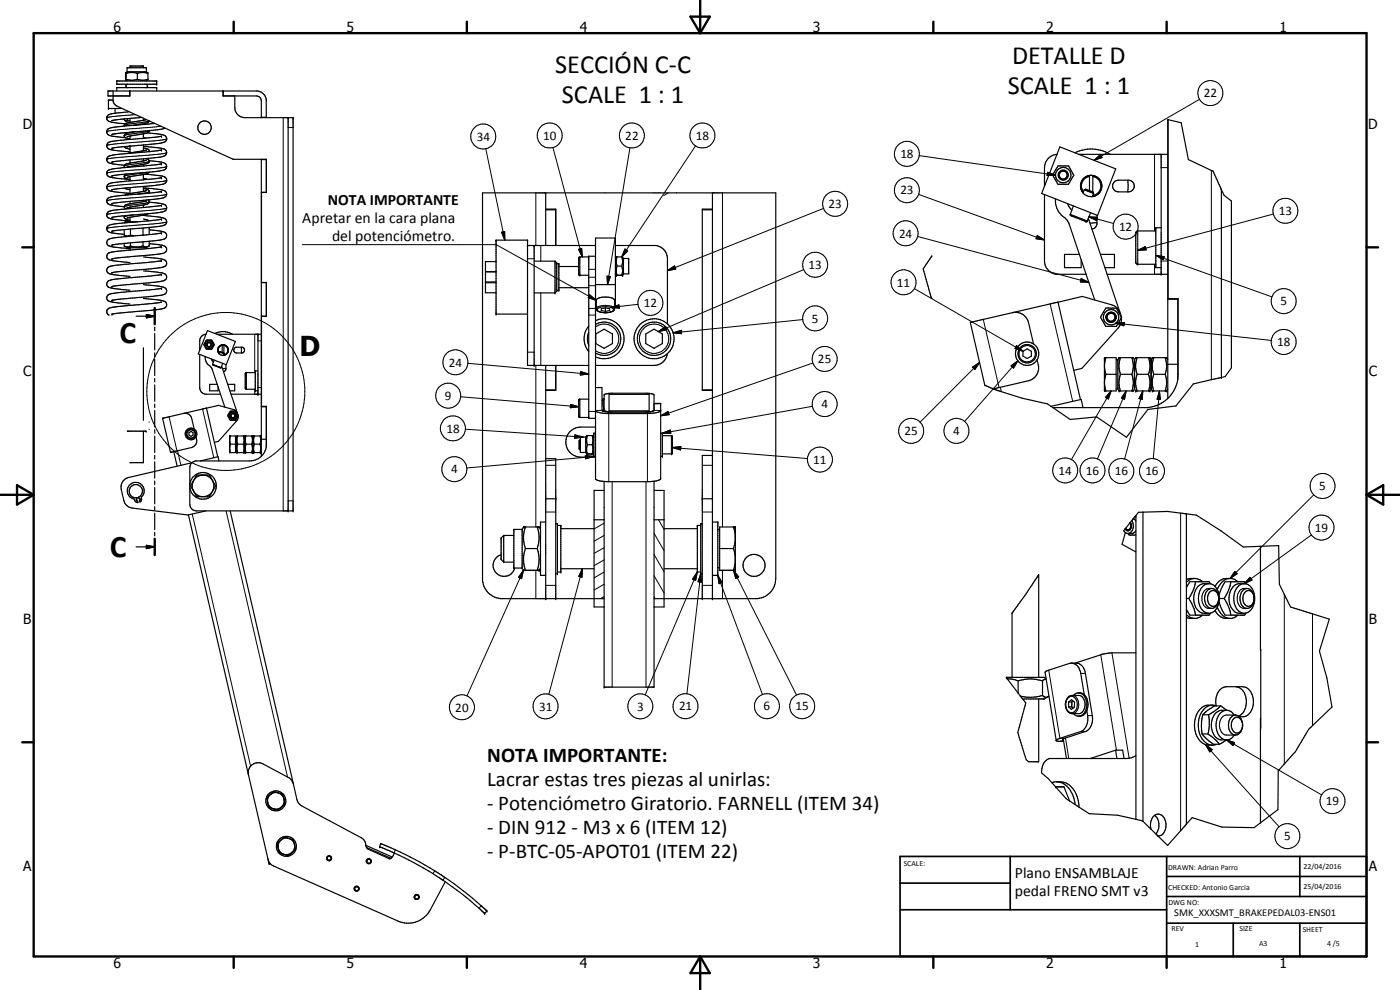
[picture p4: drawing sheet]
<svg xmlns="http://www.w3.org/2000/svg" width="420mm" height="297mm" viewBox="0 0 420 297" stroke-linecap="round" stroke-linejoin="round" font-family="sans-serif">
<g fill="none" stroke="#000" stroke-width=".35">
<path d="M33.9 27.3v3.1l.5 .8 .7 .6 34.8 16h10.1v9.9h-1.5v27.1M33.9 30h-1.4v2.6h4.1M34.5 32.6v1.4M35 27.3v-1h12v1M35 24.3h12v1h-12zM37.6 37.1l-.3 .7M37.7 24h.1M37.7 24l.1 .1M37.8 24v.1M37.8 21.8v2.2M37.8 21.8l-.1 2.2M37.8 24.1l.3 .2"/>
<path d="M37.8 36.3h1.2M37.8 24h.1M37.9 22a5.4 5.4 0 0 1 3.3 0M37.9 23.8a4.9 4.9 0 0 0 3.3 0M38.1 21.5v-1.2h5.8v1.2M38.1 21.5h5.8M38.1 21.5l-.3 .3M38.3 35.6a.5 .5 0 0 1-.5 .7 .5 .5 0 0 1-.5-.6M38.3 25.3a.52 .52 0 0 0-.5 .4 .52 .52 0 0 0 .3 .6M38.9 33.5l-2.4 .3a6.3 6.3 0 0 0-4.3 1.1 1.26 1.26 0 0 0 1.3 1.8l4.1 .4M38.9 27.3v1.5M39 27.3v1.5h-6.6v-1.5h44.9a3.1 3.1 0 0 1 2.6 2.6v5.4"/>
<path d="M39 20.3v-.5h4v.5M39 35.6v1.1M39 39.7v.1M39 39.8h-.2a1.34 1.34 0 0 0-1.5 1.1l.4 .4M39.7 37.6l-.9 .1a19.7 19.7 0 0 0-6.5 1.1 1.22 1.22 0 0 0-.1 1.3 1.22 1.22 0 0 0 1.1 .7l4.4 .5M40.3 39.6l-1.3 .2M41.2 22a4.8 4.8 0 0 1 3.2 0M41.2 23.8a4.4 4.4 0 0 0 3.2 0M41.2 22v1.8M42.6 35.2l-9 1M43 35.5v.6M43 37.1v.2"/>
<path d="M43.8 25.3l.5 .4-.3 .6M43.9 35.9l-6.3 1.2M43.9 21.5l.5 .5M44.2 39.9l1 .1a10.3 10.3 0 0 1 4.3 .7 1.21 1.21 0 0 1 .4 1.4 1.21 1.21 0 0 1-1.3 .7l-5.5 .7M44.4 23.8l-.5 .5M44.4 22v1.8M44.8 39.2a1.75 1.75 0 0 1-1.9 1l-4.8 .8M44.8 36.2l-.1 .2a10.4 10.4 0 0 1-4.9 1.2M46.4 37l-6.7 .6M49.5 38.4l-1.9 .5-14 1.4M67 27.3v1.5h9.9a1.45 1.45 0 0 1 1.5 1.5v5M70.5 28.8v3.5a3 3 0 0 0 3 3h14.5v118h-29a2 2 0 0 1-2-2v-4.9"/>
<path d="M78.4 35.2h1.5M86.5 35.3v118M350.6 35.9l-.1 83.6M350.6 35.9v53.7h3v22.7a10 10 0 0 1-9.3 10h-28.3M350.6 35.9l3.9 .9 2.1 11.1 7.5 3.5 2.5 5.5M37.3 44l.5 .4 1.2 .3M37.4 44l-3.8 .5M37.5 56.4l-3.9 .5M37.5 56.4l1.5 .5M37.7 41.3l1.3 .4M38 52.2a.75 .75 0 0 0-.7 .9 .75 .75 0 0 0 .9 .6l.8 .2M38.1 50.2h.1"/>
<path d="M39 40.8v1M39 43.9v2M39 48v.9M39 50v.1M39 53v1.3M39 56.3v1.8M39 56.3l-1.5 .1M39 58.1l-1.5 .4M39.2 43.8l-1.1 .3M43 40.2v1.3M43 43.5v1.8M43 47.7v.6"/>
<path d="M43 49.3v.5M43 52.4v1.6M43 55.9v1.5M43 44.4h.3a1.13 1.13 0 0 1 1.4 1.1M43 56.6l1.4 .3 .4 .5-.2 .6M43 43.9h.6a15.9 15.9 0 0 1 6 1 1.24 1.24 0 0 1 .2 1.5 1.24 1.24 0 0 1-1.3 .6l-14.9 1.6M43 56.3l.6 .1a15.9 15.9 0 0 1 6 1 1.22 1.22 0 0 1 .3 1.5 1.22 1.22 0 0 1-1.4 .6l-14.9 1.6M43 53.5l1.3 .3M43 41.3l.7 .1M43.1 43.5l-5.7 .5M43.1 49.3l-5 .9M43.5 52.2l4 .5a2.19 2.19 0 0 1 2.5 1.3 1.3 1.3 0 0 1-1.2 1.3l-9.8 1"/>
<path d="M43.7 45.1l-5.4 1M43.7 45.1h.1M43.8 47.6l.7 .2 .3 .5M43.9 48l-5.2 1a1.02 1.02 0 0 0-1.3 1.3M43.9 57.2l-4.9 .9M43.9 45l-.1 .1M44.4 60a.7 .7 0 0 1 .3 .8 .7 .7 0 0 1-.7 .5l-5.9 1.1M44.7 51.6l-.9 .6-5.7 1.1M44.8 48.3v.1a.88 .88 0 0 1-1 .7l-.7 .2M44.8 48.2l2.8 .3a2.34 2.34 0 0 1 2.4 1.4 1.84 1.84 0 0 1-2.1 1.4l-14.3 1.5M48.5 57.4l-7.7 .9a32.2 32.2 0 0 0-8.3 1.1 1.19 1.19 0 0 0-.4 1.4 1.19 1.19 0 0 0 1.3 .7l3.9 .5M48.5 49.1l-10.5 1.1a15.1 15.1 0 0 0-5.6 1 1.24 1.24 0 0 0-.2 1.4 1.24 1.24 0 0 0 1.4 .7l5.3 .5"/>
<path d="M48.5 40.9l-14.6 1.5a1.45 1.45 0 0 0-1.7 1.9 6 6 0 0 0 3.9 1l2.9 .3M48.5 45l-14.9 1.6a1.25 1.25 0 0 0-1.6 1.1 1.25 1.25 0 0 0 1.4 1.4l4 .5M48.5 53.3l-14.6 1.5a1.44 1.44 0 0 0-1.7 2 6 6 0 0 0 3.9 .9l2.9 .3M78.4 57.7h1.5M78.4 47.8v89.1M78.4 47.9h1.5M79.9 47.8v9.9M163.8 57.9v15.8M213.8 57.9v121.7M313.5 58.4v19.9a4.1 4.1 0 0 0 3.5 4h9M316.8 59.7a6.5 6.5 0 0 0 3.2 6.1l.9 1.4 7.6 22.8M317.2 46.3a4.1 4.1 0 0 0-3.7 4v5.6"/>
<path d="M317.5 49.8h3.2l1.6 2.8-1.6 2.7h-3.2l-1.2-2.1a.85 .85 0 0 1 0-1.4zM318.1 44.1l16.7 6.6-5.4 13.9-16.8-6.6zM322.6 45.8a10.9 10.9 0 0 1 10.6 .5M323.8 46.3h26.7M324.4 55.1v1.7l.7 1.1M325.4 56.9l2.8 1.1M325.4 56.9l.4-.1 2.2 .9M325.4 56.9l-.4 1M327 52.7a3.2 3.2 0 0 1 3.7 2.9M327 52.7v4.5M327 52.9a2.92 2.92 0 0 0-1.8 4.7M327 52.7a3 3 0 0 0-2.5 2"/>
<path d="M327.4 52.6a3.2 3.2 0 0 0-2.7 4.8 3.2 3.2 0 0 0 5.4 .2M327.6 52.6l.4 .1M327.9 59h.1M328 57.7h.1M328 53a2.92 2.92 0 0 1 2.4 2.9 2.92 2.92 0 0 1-2.5 2.8v.3M328 53l-.1 4.6M328 52.7v.3M328 52.7l1.5 .7M328 57.7l.2 .3M328.2 58l-.4 1M329.7 53.6l.3 .3M330.1 54l.4 .8"/>
<path d="M330.5 56.8l-.1 .4M330.6 55a3.2 3.2 0 0 1-2.7 4M330.7 55.9l-.1 .4M334.5 54.5l1.2-.4h3a1.76 1.76 0 0 1 1.7 1.7 1.76 1.76 0 0 1-1.7 1.8h-3a1.76 1.76 0 0 1-1.7-1.1 1.76 1.76 0 0 1 .5-2zM338.4 54.1l.2 1.4-.2 2.1M348.5 46.3v36M366.6 56.9l.8 1.7 2.2 1.7v50.1l-1.9 2.6-1.1 .2M366.6 56.9v56.3M37.3 70.5l.9 .4 .9-.4M37.3 70.5l.7 .5M37.3 68.9v1.6M37.3 73v.8"/>
<path d="M37.3 73.8l.9 .5h5.6l1-.5M37.3 73.8l.7 .3 1.1-.3M37.5 64.7l-.2 .3 .1 .5 1.6 .6M38 71l-4.1 .4a1.47 1.47 0 0 0-1.8 1.8l.6 .6 .9 .2 5.4 .6M38.1 65.4h.1M38.2 65.4h.1M39 60.5v.6M39 62.1v.5M39 65.2v1.3M39 74.3v.8M39.1 70.5l1.1 .3M39.1 68.7v1.8"/>
<path d="M39.1 72.9v.9M39.1 73.8a5.8 5.8 0 0 0 3.8 0M39.1 68.7l-5.5 .7M41.3 66.5h-3.7l-.3 .4M42.9 70.5v.1M42.9 68.4v2.2M42.9 72.6v1.2M42.9 73.8l.7 .3 1.2-.3M43 60.1v.4M43 61.5v.7M43 64.6l4.9 .6a1.77 1.77 0 0 1 2.1 1.6l-.4 .6-1.1 .4-3.9 .4M43 77.1l4.9 .5a1.77 1.77 0 0 1 2.1 1.6l-.4 .7-1.1 .4-14.9 1.5"/>
<path d="M43 65.7l1.6 .6M43.9 60.2l-4.2 .8a3.3 3.3 0 0 0-2.4 1l.1 .5 .3 .2M44.4 64.1l-10.8 1.1M44.4 64.2l-6.2 1.2M44.5 64.1l-.1 .1M44.6 68.2l.2 .2M44.6 68.2l-5.5 .5M44.8 73.1l3.6 .4a1.32 1.32 0 0 1 1.6 1.3 1.32 1.32 0 0 1-1.5 1.3l-14.9 1.6M44.8 68.4v2M44.8 72.4v1.4M44.8 69l3.6 .4a1.3 1.3 0 0 1 1.6 1.2 1.3 1.3 0 0 1-1.5 1.3l-14.9 1.6M44.8 60.7h.4a8.4 8.4 0 0 1 4.4 .8 1.34 1.34 0 0 1 .1 1.6 1.34 1.34 0 0 1-1.5 .6l-3.8 .4"/>
<path d="M48.5 74l-14.9 1.6a1.27 1.27 0 0 0-1.4 .7 1.27 1.27 0 0 0 .4 1.6l1.3 .3 5.1 .6M48.5 65.7l-14.6 1.6a1.34 1.34 0 0 0-1.5 .6 1.34 1.34 0 0 0 .1 1.6l.9 .3 3.9 .5M48.5 78.2l-2.6 .4-11.4 1a2.3 2.3 0 0 0-2.4 1.2 1.23 1.23 0 0 0 1.2 1.5l5.7 .6M48.5 61.6l-14.9 1.6a1.25 1.25 0 0 0-1.5 1 1.25 1.25 0 0 0 1 1.4l5.9 .7M48.5 69.9l-10.5 1.1M148.9 78.5h-3.2v3h3.2M158.3 73.7h20.4M160.3 73.7v35.9M160.3 78.4h6.3M163.8 62.7h3v11M163.8 62.9h3M166.6 78.4v9.5"/>
<path d="M166.6 78.4l.5 .5v8.5l-.5 .5M167.1 79.1h.6v8h-.6M167.7 80h6M176.7 77.1h-2.7l-.3 .3 .1 5.1 2.9 .1M178.7 76.9h-2v48.6h2M184.7 77.6l.2-.5h1.9l.3 .5M184.7 73.7h12.1a4 4 0 0 1 3.5 3.9v19.6M185.2 79.8a3.9 3.9 0 0 0 0 2.8M185.2 77.1a3.9 3.9 0 0 0 0 2.7M185.2 79.8h1.4M186.6 77.1l.2 1-.2 1.7M186.6 79.8l.2 1.1-.2 1.7"/>
<path d="M187.1 77.6h1.6v4.6h-1.6M187.1 77.6v4.6M210.8 62.9h3M213.8 62.7h-3v54.4h3M279.7 76.8l-2.6 3.8 2.4 8.8 .2 .1M320.4 61.1l1.3 1.9M321.3 64.7h.1M322.1 61.8l-.9 2.6 .4 .4 4.4 1.7 .3-.1 1-2.6M323.9 76.3h-4.4v4h5v-2.4M326.6 65.6l9.5 28M329.2 64.6v2.7l-.6 1.1-.9 .3M329.2 66.8l-2.1 .1"/>
<path d="M330.3 76.3h4.2v4h-2.9M346.9 69.3h-5.5l-.5 .6v9l.4 .4h5.6M348.5 68.3h-1.6v12h1.6M40.8 94.9h5.6M43 81.3l5.2 .5a1.3 1.3 0 0 1 1.6 .6 1.3 1.3 0 0 1-.4 1.7l-3 .6-12.8 1.3M43 85.4l3.9 .4a4 4 0 0 1 3 1.1 1.63 1.63 0 0 1-2 1.7l-14.3 1.5M43 89.6l4.9 .4a1.77 1.77 0 0 1 2.1 1.7l-.2 .4a9.2 9.2 0 0 1-4.8 1l-11.4 1.2M43.9 94.4l2.5 .5-2.5 .5zM46.4 92.4v4.9M46.4 98.2v1M48.5 82.3l-14.6 1.6a1.47 1.47 0 0 0-1.8 1.7l.4 .5a20.3 20.3 0 0 0 6.5 1M48.5 90.6l-9 1a23.5 23.5 0 0 0-7.1 1.1 1.04 1.04 0 0 0-.4 1 1.04 1.04 0 0 0 .8 .8"/>
<path d="M48.5 86.5l-2.2 .4-12.7 1.2a1.27 1.27 0 0 0-1.4 .7 1.27 1.27 0 0 0 .4 1.5l1.3 .4 5.1 .5M62.3 99.2l8.3 3.2-2.7 7-8.4-3.2zM78.4 84.8h1.6v10.1h-1.5v27h1.5v11.9a5 5 0 0 1-5 4.5h-16.4a1.98 1.98 0 0 0-1.6 2v4.9M78.4 94.9h1.5M79.9 84.8v10.1M148.9 81.6h-3.2v3h3.2M148.9 84.8h-3.2v3h3.2M158.3 94.2h-9.4v-22.1h9.4v37.5h18.4M160.3 87.9h6.3M167.7 86.3h9M176.7 97.8a6 6 0 0 0 0 7.7M176.7 99.7l-.4 1.4v1.1l.4 1.4"/>
<path d="M178.7 85.4h6M178.7 91.9h.3M178.7 96.2a6 6 0 0 1 8.6 5.4 6 6 0 0 1-8.6 5.5M178.7 97.4a5 5 0 0 1 7.6 4.2 5 5 0 0 1-7.6 4.3M179.1 89.8a5 5 0 0 1 5.3 .2v2.8a3.8 3.8 0 0 1-3.7 1l-1-.3-.7-.5zM181.7 92.4l-1.2 .2v.6l1.2 .2M181.7 92.4l1.3 .2v.6l-1.3 .2M181.7 92.4v1M184.4 91.9h.3v-20.5h-6v72.3l.7 .4 1.9 .3M184.7 82.2l.2 .4h1.9l.3-.4M303.9 93.8a4 4 0 0 1 4.8 3l1.5 6.4M317.5 90.7l-26.3 6 4.4 18.9 2.5 1.1"/>
<path d="M317.5 90.7l7.3-1.8 8.7 2.5a3.9 3.9 0 0 1 3 3.5M317.5 90.7l6.8 29.2M331.9 92.4l3.2 .1 .4 .7 1.1 2-1.6 2.8-3.2-.1-1.1-2-.4-.7zM332.3 82.3h18.2M336.5 95.3v1.5l-1 1.7-10.8 12-2.5 .6M350.5 89.8h3M353.5 89.6v24.1M43 104.4v21.7M46.4 100.1v4.9M46.4 105.9v1M46.4 107.8v4.9M46.4 113.6v1"/>
<path d="M46.4 115.5v4.9M59.9 106.3l.2 10.7a1.89 1.89 0 0 0 1.5 1.3h4.6M61.6 107a3.1 3.1 0 0 0 1.5 2.9l.6 .8 3.8 11.4M61.8 100.3a2.03 2.03 0 0 0-1.9 2v2.8M62 102h1.5l.3 .5a1.26 1.26 0 0 1-.1 1.9l-.2 .4h-1.6l-.3-.5a1.12 1.12 0 0 1 .1-1.8zM63.4 107.7l.6 .9M63.9 109.5h.1M64.3 108l-.5 1.4M64.5 100.1a5.4 5.4 0 0 1 5.3 .2M65.1 100.3h13.3M65.2 115.3h-2.3v2h2.5v-1.2M65.4 105.2v.3"/>
<path d="M65.4 104.6v.3M65.5 105.7a1.62 1.62 0 0 0 1.4 .9 1.62 1.62 0 0 0 1.5-.9M65.7 104l-.3 .5M65.9 103.9a1.53 1.53 0 0 1 2.5 .4M65.9 105.6l.8 .1M65.9 105.6l1.3 .5M66.2 103.6l-.3 .2a1.57 1.57 0 0 0-.2 2.3l.2-.5M66.5 109.9l4.7 14.1M66.7 105.7l.6 .5M66.7 103.5v.1M66.7 103.6v2.1M66.7 103.5h.5"/>
<path d="M66.7 103.6a1.45 1.45 0 0 0-.9 2.3M66.7 103.5h-.3M66.8 109l-.5 1.4-2.5-1M67.1 106.6h.1M67.2 106.1l.1 .1M67.2 103.6a1.54 1.54 0 0 1 1.2 1.5 1.54 1.54 0 0 1-1.2 1.5M67.2 103.6v2.4M67.2 103.5v.1M67.2 103.5l1 .6M67.3 106.2h.1M67.3 106.2l-.2 .4M67.8 109.4l-.1 1.6-.7 .5"/>
<path d="M67.8 110.5l-1.1 .1M68.2 106l-.9 .6M68.3 115.3h2.1v2h-1.4M68.3 104.2l.2 .7M68.4 104.5v1.3M68.5 105.1v.3M69.3 118.3h9.1M70.3 104.6l.5-.4h2a.89 .89 0 0 1 .6 .9 .89 .89 0 0 1-.9 .8h-1.5a.89 .89 0 0 1-.7-1.3zM72.4 104.2v1.7M76.6 111.8h-2.8l-.2 .3v4.5l.3 .2h2.7M77.4 111.3h-.8v6h.8M77.4 100.3v18"/>
<path d="M163.8 109.6v70M163.8 117h3M166.8 109.6v7.5h-3M176.7 119.8h-2.8l-.2 .3 .1 5.1 2.9 .1M178.7 116.3h2l.1 7 1.5 .3h12.3l1.4-.3M178.8 100.2l2.5-1.4 2.5 1.4v2.9l-2.5 1.4-2.5-1.4zM181.2 119.8l-.2 1 .2 1.7M181.3 119.8h-.3l-.3 .4M182.8 118.3h12v5h-12zM193.8 100.2l2.5-1.4 2.5 1.4v2.9l-2.5 1.4-2.5-1.4zM200.3 106.1a4 4 0 0 1-4 3.5h-17.6M210.8 117h3"/>
<path d="M298.1 116.7l1.8 .6a120.4 120.4 0 0 0 14.5 3.9l1 .7M307 105.4l1.3-.7 1.2 .7v1.4l-1.2 .8-1.3-.8zM311.2 107.9a4.3 4.3 0 0 1-2.1 6.2l-11 2.6M331.5 107.3h3.5v10h-3.5zM331.9 107.3a7.2 7.2 0 0 0 0 5M331.9 112.3a6.9 6.9 0 0 0 0 5M331.9 112.3h3.1M335 107.9h.5M335 116.7h.5M336.2 112.3h3.5M336.2 112.3a7.6 7.6 0 0 0 0 5M336.2 107.3a7.9 7.9 0 0 0 0 5"/>
<path d="M339.7 107.3l.2 .7a7.2 7.2 0 0 1-.2 4.3M339.7 112.3a6.9 6.9 0 0 1 0 5M340.5 107.9l-.4-.6h-4.3l-.3 .6v8.8l.3 .6h4.3l.4-.6M340.5 116.7l.3 .6h4.3l.4-.6M340.5 107.9l.3-.6h4.3l.4 .6M340.5 107.9v8.8M341.3 112.3l-.5 1.9 .1 1.8 .4 1.3M341.3 112.3h3.4M341.3 107.3l-.5 1.9 .1 1.8 .4 1.3M344.7 107.3l.4 2.5-.4 2.5M344.7 112.3l.4 2.5-.4 2.5M345.5 116.7l.3 .6h4.3l.4-.6"/>
<path d="M345.5 107.9l.3-.6h4.3l.4 .6M345.5 107.9v8.8M346.3 112.3h3.4M346.3 112.3l-.5 2.5 .5 2.5M346.3 107.3l-.5 2.5 .5 2.5M349.7 107.3l.4 2.5-.4 2.5M349.7 112.3l.4 2.5-.4 2.5M350.5 109.3h3.1M366.6 113.2l-8.5 2-5.2 6.6-8.4 1.1-6.4 8.3-9-6.1-7.9 .8-5.2-3.6M38.2 129.4h5.6M43 129.4v9.4h-4M44.7 126.6l.1 .1"/>
<path d="M44.8 128.8l-.1 .1M46.4 121.3v1M46.4 123.2v4.9M46.4 128.9v1.1M46.4 130.9v4.9M46.4 136.7v1M46.4 138.6v4.9M52.1 135.5l1.1 4.4M55.1 124a2.02 2.02 0 0 1 2.4 1.5l.8 3.2M55.1 124l-6.3 1.5 2.4 10.2 .9-.2M56.7 129.8l.7-.3 .5 .3v.8l-.6 .3-.6-.3zM57.6 138.9l-19 4.4a2.98 2.98 0 0 0-2.2 3.6l.8 3.3a3 3 0 0 0 2.5 2.2l16.7 2.1 5.4-1.2"/>
<path d="M58.8 131.1a2.19 2.19 0 0 1-1.3 3.2l-5.4 1.2M60.1 138.3l5.3-1.3 .3 1.3M62 122.5l3.6-.9 4.7 1.3 .9 .8 .2 .9M62 122.5l-6.9 1.5M62 122.5l3.4 14.6M68.9 130.8h1.8v5h-1.8zM69.1 123.4h1.6l.1 .2a1.31 1.31 0 0 1 .2 2l-.3 .5h-1.6a1.86 1.86 0 0 1-.6-1.8zM69.2 130.8l-.3 1.2 .3 1.3M69.2 133.3l-.3 1.2 .3 1.3M69.2 133.3h1.5M70.7 131.1h.2M70.7 135.5h.2"/>
<path d="M70.9 131.1l.2-.3h2.2l.1 .3M70.9 135.5l.2 .3h2.2l.1-.3M70.9 131.1v4.4M71.3 130.8l-.2 .9 .2 1.6M71.3 133.3h1.8M71.3 133.3l-.2 .9 .2 1.6M71.4 124.6h.1M71.4 124.8l-.2 1.3-5.6 6.3-1.3 .3M73.1 130.8l.2 1.2-.2 1.3M73.1 133.3l.2 1.2-.2 1.3M73.4 131.1l.2-.3h2.2l.1 .3M73.4 135.5l.2 .3h2.2l.1-.3"/>
<path d="M73.4 131.1v4.4M73.8 133.3h1.7M73.8 130.8l-.2 .9 .2 1.6M73.8 133.3l-.2 .9 .2 1.6M75.5 130.8l.3 .9-.3 1.6M75.5 133.3l.3 .9-.3 1.6M75.9 131.1l.2-.3h2.2l.1 .3M75.9 135.5l.2 .3h2.2l.1-.3M75.9 131.1v4.4M76.3 133.3h1.8M76.3 133.3l-.2 .9 .2 1.6M76.3 130.8l-.2 .9 .2 1.6"/>
<path d="M78.1 130.8l.2 .9-.2 1.6M78.1 133.3l.2 .9-.2 1.6M78.4 122h1.5M78.4 131.8h1.6M79.9 121.9v12.1M163.8 137.6h3v42M174.1 132h.1M174.1 132v3M174.1 132l-.3 .2v2.5l.3 .3M174.1 135h.1M175.8 131.1h-1.6v4.7h1.6M175.8 131.1l.3-.4h1.9l.2 .4"/>
<path d="M175.8 135.8l.3 .4h1.9l.2-.4M175.8 131.1v4.7M176.1 136.2h1.8M176.3 133.4l-.2 1.1 .2 1.7M176.3 130.7l-.2 1 .2 1.7M176.3 133.4h1.4M177.7 130.7l.3 1.4-.3 1.3M177.7 133.4l.3 1.4-.3 1.4M177.9 130.7h.1M178.7 128.1h-4.4a4.5 4.5 0 0 0-4.5 4.6 4.5 4.5 0 0 0 4.5 4.5h4.4M178.7 123.3a5.8 5.8 0 0 0 3.5 .8l13.5-.1a3.6 3.6 0 0 0 2.6-.7M178.7 130h-.5v6.9h.5"/>
<path d="M181.2 122.5h.1M181.2 122.5l-.2 .9M181.3 123.1l2 .5M196 123.3l.3-.2v-4.6a2.03 2.03 0 0 0-2-.5h-11l-1.7 .3-.3 .1v5.1M196 123.4l-1.7 .2M196.3 123.1l-.3 .3M196.3 121h2v22.7a5.8 5.8 0 0 1-3.5 .8l-13.5-.1M198.3 130h.5v6.9h-.5M198.8 130.7h2.8l.2 .3-.1 5.1-2.9 .1M213.8 136.7h-3v42.9M315.4 121.9l.6 .4M315.4 121.9l9.1-2.1 .5 2.5"/>
<path d="M41.6 149.2l.1 .4 .4 .1-.2 .5 .1 .4 .3-.2 .2-.6a.7 .7 0 0 1 .4-1.1 2.54 2.54 0 0 0-1.1-3.7 2.54 2.54 0 0 0-3.5 1.5 2.54 2.54 0 0 0 2.1 3.3l.3 .7 .7 .3-.1-.5-.4-.1 .1-.8M41.6 149.2l-.6 .2M46.4 144.3v1.1M46.4 146.3v4.9M46.4 152v1.1M46.4 154v4.9M46.4 159.7v1.1M56.5 154.5l23.9 103.3M58.1 144.1l-.9 1.7 .9 1.6M58.1 144.1l-.4 1.7 .4 1.6M58.1 147.4l1.2 1.2 1.2 .4M60.5 142.5l-1.5 .7-.9 .9"/>
<path d="M60.9 142.5l.5 .1a3.3 3.3 0 0 1 2.1 1.2M63.5 143.8l-.7-1.3h-3.7l-1 1.6M63.5 143.8l.5 .8M63.9 147.1a3.2 3.2 0 0 1-2.6 1.9M64 147.1l-1.2 2-3.8-.1-.9-1.6M64 144.6l.2 .3a1.04 1.04 0 0 1 0 1.8l-.2 .4M64 144.6l.2 1.6-.3 .9M69.1 153.3l18.9 81.9M156.7 158.8l.4-.7h4.7l.4 .7M156.7 158.8h-2.5v11.6h2.5M156.7 158.8v11.6M157.7 158.1l-.6 3.2 .6 3.3"/>
<path d="M161.2 158.1a9 9 0 0 1 0 6.5M163.8 149.6h3M163.8 156.6h-1.6v16h1.6M166.8 157.1h.5v15h-.5M167.3 157.6h1v14h-1M168.3 158.6h10M178.3 156h3M181.3 147.2h-3v34.9h3M196.3 144.4v61.8h-15v-61.8M196.3 156h3M196.3 147.2h3v34.9h-3M199.3 158.6h10"/>
<path d="M210.3 157.6h-1v14h1M210.8 149.6h3M210.8 157.1h-.5v15h.5M213.8 156.6h1.6v16h-1.6M215.4 158.9h.6M216 158.1h4.7v13.1l-4.7-.1zM220.1 158.1l.6 2.5M337.6 158.7l-.4 .6 .9 .7 1.8 .1 1-.8M337.7 159.8l-.9 3.5 4.1 2.3M337.9 158.5l-.3 .2M339.1 156.9l-1.2 1.6M339.1 156.9a1.1 1.1 0 0 1 .3 1.4 1.1 1.1 0 0 1-1.3 .5l-.2-.3"/>
<path d="M339.2 156.7a1.49 1.49 0 0 1 .3 1.6 1.49 1.49 0 0 1-1.4 .9l-.5-.5M339.2 156.7l-.1 .2M339.7 156.2l-.5 .5M339.7 156.2a2.53 2.53 0 0 1-1.1 3.9l.3 .4h2M340.1 155.6l-.4 .6M340.1 155.6l.8 .7M340.6 155.1l-.5 .5M340.6 155v.1M340.6 155.1h.3M340.6 155h.3M340.9 154.7v91.1M340.9 154.7l-.3 .3"/>
<path d="M343 153.7v92.7M356.1 154.2l-5.7-.7-8.7 .2-.8 1M356.1 154.2l3 .4 7.4 4.7 6.6 4.8 5.2-.2M356.1 154.2v93.1M40.8 164.1h5.6M43.9 163.6l2.5 .5-2.5 .5zM46.4 161.7v4.8M150.4 166.5a3.3 3.3 0 0 0-1.4 5.5 3.3 3.3 0 0 0 5.5-1.6M151.2 160.7v8M151.2 160.7l-.8 .7v6.5l.8 .8M151.2 168.7h3M151.2 160.7h3"/>
<path d="M156.7 170.4l.4 .7M157.1 171.1h4.7M157.1 171.1v.1M157.7 164.6h3.5M157.7 164.6l-.6 3.3 .6 3.2M161.2 164.6l.2 .4a9.8 9.8 0 0 1-.2 6.1M161.8 171.1l-.1 .1M162.2 170.4l-.4 .7M168.3 170.6h10M181.3 179.6h-31.1a6 6 0 0 1-5.4-5.4v-116.3h88v115.8a6.1 6.1 0 0 1-5.4 5.9h-31.1M199.3 170.6h10M215.4 170.3h.6"/>
<path d="M216 164.6h4.1M220.1 164.6l.6 2.4M220.7 162.1l-.6 2.5M220.7 168.6l-.6 2.5M356.1 173.9a4.8 4.8 0 0 1 4.8 .6M356.1 179.6h.7M356.8 179.6l1.5 3 .5 2M358.3 173.6l-1.2 .3-1 .8M358.8 174.5l-.5 2-1.5 3.1M359.4 176.1l.3-.2a3.5 3.5 0 0 1 3.3-.8 3.9 3.9 0 0 1 3 4.5 4.1 4.1 0 0 1-3 4.4h-1.6a4.2 4.2 0 0 1-3.1-5.2l.4-1.5zM362.6 175.1a3.9 3.9 0 0 0-2.9 4.5 4 4 0 0 0 2.9 4.4M362.8 176.6a2.5 2.5 0 0 1 2.9 2.6"/>
<path d="M363.3 175.2l-.4-.7h-5.8l-1 1.8M363.4 176.6a3.3 3.3 0 0 0-1.9 3 3.3 3.3 0 0 0 1.9 2.9M365.7 179.2a1.65 1.65 0 0 0-.7-1.7 1.65 1.65 0 0 0-1.9 .1 2.76 2.76 0 0 0 .7 4.3 1.8 1.8 0 0 0 1.9-1.9M365.7 179.2v.8M366 179.6h1.4M367.4 179.6l1.3 2.5 .7 2.5M369.2 173.6a4.2 4.2 0 0 0-4.6 2.3M369.4 174.5l-.7 2.6-1.3 2.5M370 176.1l.9-.7 .7-.3h2a4.1 4.1 0 0 1 2.9 5 4 4 0 0 1-2.9 3.9h-1.6a4.1 4.1 0 0 1-3.2-4.7l.3-1.5zM371.5 174.5a3.5 3.5 0 0 0-5.7 1.4l-.5 1.1M373.2 175.1a4.1 4.1 0 0 0-2.9 5 4 4 0 0 0 2.9 3.9M373.4 176.6a2.56 2.56 0 0 1 3 3"/>
<path d="M373.9 175.2l-.4-.7h-5.8l-1.9 4M373.9 177.4a1.59 1.59 0 0 1 2.4 1.4 2.17 2.17 0 0 1-1.9 3.1 2.71 2.71 0 0 1-.5-4.5zM374 176.6a3.4 3.4 0 0 0-.5 5.8l.5 .1M376.4 179.6a2.62 2.62 0 0 1-3 2.9M378.3 163.9l5.4-.2 .3 11.6 3.3 6.8 11.6 3.7-2.9 9.6 2.2 8.1 1.5 8.6-6.1 6a7.4 7.4 0 0 0-2.4 3.3l-.8 1.4a27.4 27.4 0 0 1-5 6.4l-1.8 2.1-.1 11.6-5.2 4M378.3 163.9l.1 31.2M321.6 199a3.1 3.1 0 0 1 2.7 3.1l1.1 6.3M340.9 195.9h-7.2l-2.1 .2-8.9 2.9M356.1 184.4l1 .8 1.2 .3M356.1 182.8l1 1.8h5.8l.4-.7M360.9 184.6l-.3 .2a4.2 4.2 0 0 1-4.2 .6l-.3-.1M364.6 183.2a4.2 4.2 0 0 0 3.1 2.3 4.4 4.4 0 0 0 3-.4l.8-.5"/>
<path d="M365.3 182.2a5.1 5.1 0 0 0 3.4 3.3M365.7 180a2.5 2.5 0 0 1-2.9 2.5M365.8 180.6l1.9 4h5.8l.4-.7M378.3 194.9v24.1M302 203.2l.3 .6M302 203.3h.1M302 203.2h11.4l.5 .3M302.3 203.8l3.3 4.1M302.3 203.8h1.6l1.7 .5M303.7 203.2v-19.2l8-11.5v30.7M305.6 204.3v3.6M305.6 207.9l.6 .9"/>
<path d="M305.6 204.3a11.5 11.5 0 0 1 7.3 0M306.2 208.8l.7 .9M306.9 209.7l.9 1.2-1.7 6.7a4.3 4.3 0 0 0 0 4.4l1.9 5.9 .7 .7h3v-18.9M312.9 204.3v4.4M312.9 208.7l-2.2 .4a10.5 10.5 0 0 1-4.5-.3M312.9 208.7a1.26 1.26 0 0 0 1.9 .2M314 203.7l-1.1 .6M314.5 209.1l-1.1 .6h-6.5M320.5 209.3l1.1-.6h2.4a3 3 0 0 1 1.7 2.7 3 3 0 0 1-1.7 2.7h-2.4a3 3 0 0 1-1.1-4.8zM320.7 210.7v1.4M320.7 210.7l.9-.8 .9 .8-.1 1.4-.8 .8-.9-.8M320.7 212.1h.9"/>
<path d="M320.7 210.7h.9M321.6 212.1l.5 .3M321.6 210.7v1.4M322.1 210.4l-.5 .3M322.1 208.7a2.49 2.49 0 0 1 2.8-.6 2.49 2.49 0 0 1 1.5 2.4 3.6 3.6 0 0 1-2 4.4l-1.4-.1-.9-.7M324 207.9a3.9 3.9 0 0 1 1.2 6.3l-1.2 .7M326.2 213.2a5.5 5.5 0 0 1-1 5.7l-.6 .5-6.5 2.1-1.1 .6M361 214.5a15.2 15.2 0 0 0-.2 5.7M361 214.5h1.7M362.7 214.5l.2 3.5-.4 2.2M363.8 211.6a5.3 5.3 0 0 0-4.2 5.7 5.7 5.7 0 0 0 3.8 6.2l.4 .1M364.9 211.8a4.4 4.4 0 0 1 3.1-5.8h5a4.1 4.1 0 0 1 3.2 4.8 3.9 3.9 0 0 1-4.3 4.3"/>
<path d="M365 211.8l-.4-.1a4.7 4.7 0 0 0-3.1 .1 7 7 0 0 0-2.3 9.1 4.4 4.4 0 0 0 5.8 2.4M366.3 211.8l1.8 1.3h-1.4a3.8 3.8 0 0 0-3.2 4.2 4.4 4.4 0 0 0 2.8 4.7l2.6-.1 1-.7 .5-.6M366.3 211.8l-1.9 1.6-1.7 1.1M366.3 211.8h-1.7l-2.2 1.3-1.4 1.4M368.1 214.5h2.7M370.4 214.5a2.68 2.68 0 0 0-2.7-1.3 2.68 2.68 0 0 0-2.2 1.9 4.8 4.8 0 0 0 2.3 6.9M370.9 206a4 4 0 0 1 3.1 4.7 4.3 4.3 0 0 1-2.2 4.2M371.9 215a1.87 1.87 0 0 0-3.1 1.3 3.1 3.1 0 0 0 1.9 4.3 2.83 2.83 0 0 0 2.1-3.9M371.9 215l.7 .9 .3 1.3M372.7 216.5a1.49 1.49 0 0 0-1.5-1.3 1.49 1.49 0 0 0-1.5 1.3 2.48 2.48 0 0 0 1.5 3.5 2.07 2.07 0 0 0 1.7-2.1M378.4 215.6l-.1 31.3M74.6 232.5a2.99 2.99 0 0 1 1.1-3 2.99 2.99 0 0 1 3.2-.3l7.6 4.1a2.96 2.96 0 0 1 1.5 1.9"/>
<path d="M80.8 238.7l-.2 .2a.74 .74 0 0 0-.4 1.2l.1 .4M80.8 238.7l-.5 1v.8M81.1 238.4l-.3 .3M83.6 237.9l-1.1-.1-1.4 .6M83.9 238l-1-.3a.79 .79 0 0 0-1.3 .3l-.5 .4M83.9 238l1 .4 .3 1.4M83.9 238l.9 .8 .4 1M85.2 239.8l.2 .7a.76 .76 0 0 1-.4 1.2l-1.1 .9a.73 .73 0 0 1-1.2 .3l-.7-.2M85.2 239.8v1.1l-.5 1M88 235.2l1.2 5.1 1 1.3 18.2 9.8a3.1 3.1 0 0 1 1.5 2.6l.1 .3M315.7 234.8a5.8 5.8 0 0 1 7.5 4.1l.6 3.3M316.8 236.1h2.5l1.7 4.2"/>
<path d="M316.8 236.1l3.2 3.5 1 .7M317 222.1l.6 .3h1.6M317.1 234.6a5.9 5.9 0 0 1 5.2 4.8l.4 2M319.1 221.7l6.6-2.2a4.2 4.2 0 0 0 2.1-4.8l-2.1-12.6a3.2 3.2 0 0 0-2.7-3.1l-2 .1-6.6 2.1-.8 .5 3.4 20.5M319.1 221.7l-.2 .1 .2 .2M319.1 221.7l1 5.9M334.8 225.1l-7.6 2.5M334.8 225.1h2.1l.4 2.5M334.8 225.1l.4 2.5M340.9 226.7l-1.4 .7-1.4 .2h-23a4 4 0 0 0-2.5 4.3l1.9 1.7 2.3 2.5M360.8 220.2l1.4 1.6 1.7 1.3 2.1 .2M360.8 220.2h1.7"/>
<path d="M362.5 220.2l2.4 1.9 1.1 1.2M368.1 222l-2.1 1.3M368.1 220.6h2.7M80.3 240.5l.1 .6M80.3 240.5l.1 .7M80.4 257.8l.3 1.4M80.4 257.8l.7 1.4M80.4 241.1l.2 1.1 1.4 .5M80.4 241.2l.7 .9 .9 .6M80.7 259.2h.1M81.1 259.1l-.3 .1M81.1 259.2l1 .6 37.4 16.6a7.5 7.5 0 0 0 9.6-3.4l4.5-8.5"/>
<path d="M83.4 254.1l.2 .7M83.6 254.8l.2 1.1 1.4 .4M83.6 254.8a2.47 2.47 0 0 0 1.6 1.5M84.7 241.9l-1.2 .8h-1.5M85.2 256.3l.3 .1M86.7 251.6l.7 .2a.74 .74 0 0 1 .8 .9 2.66 2.66 0 0 1-.4 2.8M86.7 251.6a3.2 3.2 0 0 1 2 3.2l-.9 .8M86.7 251.6l-.6-.3a.79 .79 0 0 0-1.3 .3 2.79 2.79 0 0 0-1.4 2.5M86.7 251.6a3.3 3.3 0 0 0-3.5 1.4l.2 1.1M87.3 256l-1 .4h-.8M87.8 255.5a2.06 2.06 0 0 1-1.7 1.2l-.6-.3M87.8 255.6l-.2 .2"/>
<path d="M109.8 253.6l7.9 3.5M110 254.3l.6 .5 6.3 2.9 .5-.2M110 254.3l7.3 3.2M114.2 253.1l-.3 .9 2.3 1a94.8 94.8 0 0 1 14.6 7.7l7.7 5.4 6.9 6 .7-.8M114.2 253.1h.1M114.3 253.1l2.3 1a99.7 99.7 0 0 1 28.3 18.1l1.2 1.1M118.4 255.9l-1 1.6M321 240.3l2.8 1.9M323.8 242.2l3.1 1.9 8.5 .5 5.5 1.2M340.9 245.8l2.1 .6M343 246.4l2.4 2.4M345.4 248.8l1.5 1.4"/>
<path d="M345.4 248.8a3.2 3.2 0 0 1 2.4-4.5 3.5 3.5 0 0 1 1.7 5.3l-.7 .8-1.3 .5M346.5 244.6a4.1 4.1 0 0 1 .4 5.6M346.9 250.2l.6 .6M347.5 250.8h.1M347.5 250.8v.1M356.1 247.3l-5.7 6.4-2.9-2.8M378.3 246.9l-1.9 1.4-9.7-.1-8.9-2.9-1.7 2M146.1 273.3h.1"/>
<circle cx="61.4" cy="38.3" r="2.02"/>
<circle cx="319.1" cy="52.5" r="2.31"/>
<circle cx="319.1" cy="52.5" r="1.2"/>
<circle cx="319.1" cy="52.5" r="1.5"/>
<circle cx="333.4" cy="95.2" r="2.31"/>
<circle cx="333.4" cy="95.2" r="1.21"/>
<circle cx="333.4" cy="95.2" r="1.51"/>
<circle cx="62.8" cy="103.4" r=".61"/>
<circle cx="62.8" cy="103.4" r=".76"/>
<circle cx="62.8" cy="103.4" r="1.15"/>
<circle cx="196.3" cy="101.6" r="5"/>
<circle cx="196.3" cy="101.6" r="6"/>
<circle cx="308.3" cy="106.1" r="3.5"/>
<circle cx="308.3" cy="106.1" r="2.76"/>
<circle cx="57.3" cy="130.2" r="1.37"/>
<circle cx="57.3" cy="130.2" r="1.75"/>
<circle cx="69.9" cy="124.7" r=".61"/>
<circle cx="69.9" cy="124.7" r=".76"/>
<circle cx="69.9" cy="124.7" r="1.16"/>
<circle cx="40.8" cy="147.4" r="2"/>
<circle cx="60.9" cy="145.8" r="4"/>
<circle cx="226.3" cy="169.6" r="3.3"/>
<circle cx="82.8" cy="240.3" r="3"/>
<circle cx="85.9" cy="254" r="3"/>
<circle cx="98.7" cy="257.5" r=".6"/>
<circle cx="98.8" cy="257.5" r=".75"/>
<circle cx="110.7" cy="258.4" r=".75"/>
<circle cx="110.7" cy="258.4" r=".59"/>
<circle cx="107" cy="266.6" r=".77"/>
<circle cx="107" cy="266.6" r=".59"/>
<circle cx="125.1" cy="269.1" r=".76"/>
<circle cx="125.1" cy="269.1" r=".6"/>
</g>
<g fill="#000">
<circle cx="32.5" cy="32.6" r=".18"/>
<circle cx="32.5" cy="30" r=".18"/>
<circle cx="37.8" cy="36.3" r=".18"/>
<circle cx="37.8" cy="21.8" r=".18"/>
<circle cx="47" cy="25.3" r=".18"/>
<circle cx="47" cy="26.3" r=".18"/>
<circle cx="47" cy="24.3" r=".18"/>
<circle cx="67" cy="27.3" r=".18"/>
<circle cx="86.5" cy="35.3" r=".18"/>
<circle cx="88" cy="35.3" r=".18"/>
<circle cx="33.6" cy="44.5" r=".18"/>
<circle cx="33.6" cy="48.6" r=".18"/>
<circle cx="33.6" cy="56.9" r=".18"/>
<circle cx="33.6" cy="52.8" r=".18"/>
<circle cx="48.5" cy="57.4" r=".18"/>
<circle cx="48.5" cy="45" r=".18"/>
<circle cx="48.5" cy="49.1" r=".18"/>
<circle cx="48.5" cy="53.3" r=".18"/>
<circle cx="48.5" cy="40.9" r=".18"/>
<circle cx="163.8" cy="57.9" r=".18"/>
<circle cx="213.8" cy="57.9" r=".18"/>
<circle cx="325.8" cy="56.8" r=".18"/>
<circle cx="328.2" cy="58" r=".18"/>
<circle cx="366.6" cy="56.9" r=".18"/>
<circle cx="33.6" cy="73.5" r=".18"/>
<circle cx="33.6" cy="61.1" r=".18"/>
<circle cx="33.6" cy="65.2" r=".18"/>
<circle cx="33.6" cy="69.4" r=".18"/>
<circle cx="33.6" cy="77.7" r=".18"/>
<circle cx="37.8" cy="66.5" r=".18"/>
<circle cx="38.1" cy="62.4" r=".18"/>
<circle cx="43.8" cy="74.3" r=".18"/>
<circle cx="43.9" cy="60.2" r=".18"/>
<circle cx="48.5" cy="69.9" r=".18"/>
<circle cx="48.5" cy="61.6" r=".18"/>
<circle cx="48.5" cy="74" r=".18"/>
<circle cx="48.5" cy="65.7" r=".18"/>
<circle cx="48.5" cy="78.2" r=".18"/>
<circle cx="148.9" cy="72.1" r=".18"/>
<circle cx="158.3" cy="73.7" r=".18"/>
<circle cx="158.3" cy="72.1" r=".18"/>
<circle cx="160.3" cy="73.7" r=".18"/>
<circle cx="176.7" cy="76.9" r=".18"/>
<circle cx="185" cy="77.1" r=".18"/>
<circle cx="186.8" cy="77.1" r=".18"/>
<circle cx="325.9" cy="66.5" r=".18"/>
<circle cx="346.9" cy="68.3" r=".18"/>
<circle cx="33.6" cy="90.1" r=".18"/>
<circle cx="33.6" cy="94.3" r=".18"/>
<circle cx="33.6" cy="81.8" r=".18"/>
<circle cx="33.6" cy="86" r=".18"/>
<circle cx="48.5" cy="86.5" r=".18"/>
<circle cx="48.5" cy="82.3" r=".18"/>
<circle cx="145.7" cy="84.6" r=".18"/>
<circle cx="148.9" cy="94.2" r=".18"/>
<circle cx="166.6" cy="87.9" r=".18"/>
<circle cx="167.7" cy="87.1" r=".18"/>
<circle cx="173.7" cy="82.3" r=".18"/>
<circle cx="185" cy="82.6" r=".18"/>
<circle cx="186.8" cy="82.6" r=".18"/>
<circle cx="336.5" cy="94.9" r=".18"/>
<circle cx="348.5" cy="82.3" r=".18"/>
<circle cx="66.1" cy="105.5" r=".18"/>
<circle cx="67.2" cy="106" r=".18"/>
<circle cx="76.6" cy="111.3" r=".18"/>
<circle cx="76.6" cy="117.3" r=".18"/>
<circle cx="77.4" cy="100.3" r=".18"/>
<circle cx="77.4" cy="118.3" r=".18"/>
<circle cx="160.3" cy="109.6" r=".18"/>
<circle cx="181" cy="119.8" r=".18"/>
<circle cx="335.9" cy="117.3" r=".18"/>
<circle cx="335.9" cy="107.3" r=".18"/>
<circle cx="340.8" cy="107.3" r=".18"/>
<circle cx="340.8" cy="117.3" r=".18"/>
<circle cx="340.9" cy="107.3" r=".18"/>
<circle cx="340.9" cy="117.3" r=".18"/>
<circle cx="345.1" cy="117.3" r=".18"/>
<circle cx="345.1" cy="107.3" r=".18"/>
<circle cx="345.9" cy="117.3" r=".18"/>
<circle cx="345.9" cy="107.3" r=".18"/>
<circle cx="350" cy="107.3" r=".18"/>
<circle cx="350" cy="117.3" r=".18"/>
<circle cx="366.6" cy="113.2" r=".18"/>
<circle cx="43.8" cy="129.4" r=".18"/>
<circle cx="68.9" cy="130.8" r=".18"/>
<circle cx="70.9" cy="131.1" r=".18"/>
<circle cx="71.1" cy="135.8" r=".18"/>
<circle cx="71.1" cy="130.8" r=".18"/>
<circle cx="73.2" cy="130.8" r=".18"/>
<circle cx="73.2" cy="135.8" r=".18"/>
<circle cx="73.4" cy="131.1" r=".18"/>
<circle cx="73.6" cy="135.8" r=".18"/>
<circle cx="73.6" cy="130.8" r=".18"/>
<circle cx="75.8" cy="135.8" r=".18"/>
<circle cx="75.8" cy="130.8" r=".18"/>
<circle cx="75.9" cy="131.1" r=".18"/>
<circle cx="76.1" cy="135.8" r=".18"/>
<circle cx="76.1" cy="130.8" r=".18"/>
<circle cx="78.3" cy="135.8" r=".18"/>
<circle cx="78.3" cy="130.8" r=".18"/>
<circle cx="173.7" cy="120.1" r=".18"/>
<circle cx="176.1" cy="136.2" r=".18"/>
<circle cx="176.1" cy="130.7" r=".18"/>
<circle cx="178.2" cy="130" r=".18"/>
<circle cx="178.2" cy="136.9" r=".18"/>
<circle cx="198.8" cy="136.9" r=".18"/>
<circle cx="198.8" cy="130" r=".18"/>
<circle cx="201.8" cy="135.9" r=".18"/>
<circle cx="86.5" cy="153.3" r=".18"/>
<circle cx="88" cy="153.3" r=".18"/>
<circle cx="157.1" cy="158.1" r=".18"/>
<circle cx="163.8" cy="149.6" r=".18"/>
<circle cx="166.8" cy="149.6" r=".18"/>
<circle cx="167.3" cy="157.1" r=".18"/>
<circle cx="168.3" cy="157.6" r=".18"/>
<circle cx="209.3" cy="157.6" r=".18"/>
<circle cx="210.3" cy="157.1" r=".18"/>
<circle cx="210.8" cy="149.6" r=".18"/>
<circle cx="213.8" cy="149.6" r=".18"/>
<circle cx="220.7" cy="158.1" r=".18"/>
<circle cx="220.7" cy="158.2" r=".18"/>
<circle cx="356.1" cy="154.2" r=".18"/>
<circle cx="150.4" cy="161.4" r=".18"/>
<circle cx="151.2" cy="160.7" r=".18"/>
<circle cx="154.2" cy="170.4" r=".18"/>
<circle cx="156.7" cy="170.4" r=".18"/>
<circle cx="157.1" cy="171.1" r=".18"/>
<circle cx="161.8" cy="171.1" r=".18"/>
<circle cx="163.8" cy="179.6" r=".18"/>
<circle cx="166.8" cy="179.6" r=".18"/>
<circle cx="167.3" cy="172.1" r=".18"/>
<circle cx="168.3" cy="171.6" r=".18"/>
<circle cx="209.3" cy="171.6" r=".18"/>
<circle cx="210.3" cy="172.1" r=".18"/>
<circle cx="210.8" cy="179.6" r=".18"/>
<circle cx="213.8" cy="179.6" r=".18"/>
<circle cx="220.7" cy="171.1" r=".18"/>
<circle cx="181.3" cy="206.2" r=".18"/>
<circle cx="302" cy="203.2" r=".18"/>
<circle cx="302.1" cy="203.2" r=".18"/>
<circle cx="372.9" cy="217.6" r=".18"/>
<circle cx="372.9" cy="217.5" r=".18"/>
<circle cx="316.8" cy="236.1" r=".18"/>
<circle cx="113.9" cy="254" r=".18"/>
<circle cx="145.4" cy="274.1" r=".18"/>
<circle cx="146.1" cy="273.3" r=".18"/>
</g>
<g fill="none" stroke="#000" stroke-width=".3">
<path d="M32.1 35.3h.1M37.3 37.6v.1M40.7 34.4l-7 .6-1.7 .4M44.7 36.2l-7.4 1.4M44.8 39.2l-.4 .3-6.3 .9-.8 .3M48.3 37.9l-8 .7a36.3 36.3 0 0 0-8.2 .9h-.1M85 35.3v118M86.5 38.3h1.5M360 29.8l-31.7 18.3M32 56.1h.1M32 52h.1M32 43.7h.1"/>
<path d="M32.2 43.6l-.2 .1M32.2 43.6h.1M44.1 51.7l-5.9 .9-.9 .4M44.8 48.4h.1M44.8 57.6l-3.6 .7M44.8 48.4l-1.1 .4-5.8 .8-.6 .3M44.8 45.3l-.4 .2M44.8 57.5v.1M49.9 41.7h.1M50 54.1h.1M50 41.7h.1M50 45.8l-2.9 .6-13.3 1-1.8 .5"/>
<path d="M50 45.8h.1M50 49.9l-.7 .3-1.9 .3-12.4 .9-3 .6M50 58.2v.1M50 58.3l-1.8 .4-13.2 1-2.8 .5M50 54.1l-2.6 .5-12.1 .9-3.3 .6M50 41.7l-2.6 .5-12.1 .9-3.1 .5M145.8 44.6l5.7 27.5M160.8 57.9v15.8M165.9 44.2l8.8 32.9M189 44.4l-6.7 41M200.6 57.9l-1.4 .8M208.7 43.8l-22.1 33.3"/>
<path d="M216.8 57.9v100.2M275.7 58.3l37.8 13.7M275.9 46.7l40.9 5.8M314.4 51.7l2.4 .8-2.6 .2zM328.3 48.1l1.9-1.7 .5 .9zM346.5 46.3v23M348.5 50.3h2M363.5 51.1v62.8M32 64.4h.1M32.2 60.2l-.2 .1M32.2 60.2h.1M40.1 64.5l-2.1 .3-.7 .4"/>
<path d="M44.8 60.6l-1.1 .4-5.1 .6-1.3 .5M50 66.5h.1M50 66.5l-2.9 .6-12.4 1-2 .2-.7 .3M50 62.4l-.7 .3-1.9 .2-12.4 1-3 .5M90.7 73.4h58.2l30.1 16.7M150.5 69.7l1-.2v2.6zM158.3 77.6h2M162.3 73.7v4.7M173.6 74.8l1-.3 .1 2.6zM174 77.1v5.5M187.6 74.7l.8 .6-1.8 1.8zM247.2 62.5l-46.9 18.7"/>
<path d="M275.4 71l51.4 13.7M311.3 70.7l2.2 1.3-2.6-.4zM321.2 64.3h.1M321.2 64.3l5.1 2M326.3 66.3h.1M326.8 65.1l2.5 .1-.2 1zM326.8 65.1l7.4 2M341.4 75.1l2.3-1.1 .3 1zM341.4 79.3h.1M341.4 69.3v10M346.5 79.3v3M346.9 76.6l2.5 .4-.3 .9z"/>
<path d="M346.9 76.6l34.8 12.5M348.5 78.3h2M382.2 64.2l-40.8 10.9M162.3 87.9v21.7M174 82.6h.1M176.7 85.7h2M176.7 83.2h2M176.7 92.5h2M176.7 94.5h2M176.7 80.8h2M177 88.5l2 1.6-2.5-.8zM178.7 98.1a4.4 4.4 0 0 1 7 3.5 4.4 4.4 0 0 1-7 3.6"/>
<path d="M179 92.6a1.53 1.53 0 0 1 1.5-.9 4 4 0 0 1 3.9 .7v.2M179.4 92.6a4.6 4.6 0 0 1 4.7 .2v.1a2.54 2.54 0 0 1-2.8 .9 1.66 1.66 0 0 1-2-1zM182.2 82.8l1 .2-.9 2.4zM183.3 92.2l2.4-.7 .2 1zM191.5 91.3l-8.2 .9M197.6 99.5l2.1-1.5 .4 1zM200.3 81.2l2.1-1.4 .4 .9zM202 99.9l2.5-.8v1zM240.9 95.9l-38.9 4M241.2 80.9l-43.6 18.6M274.4 86.6l32.6 18.8M295.1 95.8l4.7 20.5"/>
<path d="M315.2 91.2l6.7 29.2M324.5 83.6l2.3 1.1-2.6-.1zM334.9 96.9l2.5-.1-.1 .9zM334.9 96.9l46.6 5.3M63.8 109.3l2.6 1M73.9 111.8h.1M73.9 111.8v5M76.4 100.3v11.5M76.4 116.8v1.5M77.4 102.3h1M77.4 116.3h1M138.2 119l35.5 3"/>
<path d="M140.4 109l36.3 3.2M158.3 105.7h2M160.8 109.6v48.5M174 119.8v5.5M174.3 111.5l2.4 .7-2.6 .3zM244 108.9l-45.7 15.9M291.9 110.2l2.1-1.4-1.4 2.1zM294 108.8l-17.9 17.9M300.2 116.2l.3 1.3M303.4 109.8l2.1-1.6-1.3 2.2zM305.1 103.7l1.9 1.7-2.4-.8zM305.5 108.2l-16 18.2"/>
<path d="M333.4 117.3l-.8 2.4-.8-.4zM333.4 117.3l-11.8 20.6M338 117.3l-.5 2.5-1-.4zM338 117.3l-8.7 20.4M343 117.3l-.2 2.5-1-.2zM343 117.3l-5.5 20.4M348 117.3l.2 2.5h-1zM348 117.3l-1.9 20.3M50.7 125.1l2.4 10.2M53.3 135.3l1 4.3M60.8 122.7l3.4 14.6M139.6 128.8l35.4 2.3"/>
<path d="M163.8 139.6h3M171.2 121.3l2.5 .7-2.6 .3zM172.5 130.5l2.5 .6-2.5 .4zM175.7 136.7l2.5 .2-2.4 .8zM176.7 123.4h2M178.2 136.9l-38.1 3.5M178.7 123.1h2M182.7 123.6v20.9M194.3 123.6v20.9M196.3 123.1h2M196.3 121.2h2M198.3 124.8l2.2-1.3 .3 .9z"/>
<path d="M198.8 130l2.4-1 .1 1zM201.5 130.7h.1M201.5 136.2h.1M201.5 130.7v5.5M201.8 134.3l2.5-.3-.1 1zM201.8 134.3l40.5 3.3M210.8 139.6h3M243.8 121.9l-45 8.1M57.7 154.2l17.5 75.7M67.8 153.3l18.5 79.9M86.5 150.3h1.5M163.8 153.6h3"/>
<path d="M181.3 157l-3 1.7M183.7 144.5v61.7M193.9 144.5v61.7M197.6 156l1.7 2.9M210.8 153.6h3M339.2 156.8a1.2 1.2 0 0 1 .3 1.5 1.2 1.2 0 0 1-1.4 .6l-.3-.4M354.3 154v95.3M394.3 148.5l-25.1 25.1M157.1 171.1l-.6 2.5-.9-.4zM157.1 171.1l-16.9 37.7M160.8 171.2v8.4M163.8 175.6h3"/>
<path d="M174.8 170.6l-.1 2.6-1-.3zM174.8 170.6l-10.1 37.7M181.3 179l-1.1 .6M181.3 175.3l-3 1.7M181.3 171.6l-3 1.8M181.3 168l-3 1.7M181.3 164.3l-3 1.7M181.3 160.7l-3 1.7M196.3 179.1l.3 .5M196.3 172.7l3 5.2M196.3 166.4l3 5.2M196.3 160l3 5.2"/>
<path d="M209.3 171.6l-.5 2.5-1-.4zM209.3 171.6l-15.7 36.9M210.3 172.1l.2 2.6-1-.2zM210.3 172.1l-4.1 36.1M210.8 175.6h3M215.4 172.6l1.3 2.2-.9 .3zM215.4 172.6l13.4 35.8M216.8 171.2v8.4M220.1 171.1l1.6 2-.9 .5zM220.1 171.1l18.9 37.4M362.8 176.6a3.2 3.2 0 0 0-1.5 5l.9 .9h.6M370.6 171.4l.7 .7-2.1 1.5z"/>
<path d="M373.4 176.6a3.2 3.2 0 0 0-1.5 5l.9 .9h.6M375.1 173.2l.6 .8-2.3 1.1zM385.4 178.4v50.8M393.6 160.5l-20.2 14.6M330.4 196.5l4.7 28.6M333.7 195.9l5.2 31.6M393.9 184.2v33.5M314.7 201.1l3.4 20.4h1.4M320.6 209.4a1.43 1.43 0 0 1 2.4 .6 2.58 2.58 0 0 1-1.4 3.8 2.6 2.6 0 0 1-1-4.4zM321.8 208.7a2.75 2.75 0 0 1 1.6 4.2l-.5 .8-1.1 .4M324.3 219.5h1.4M324.3 202.1h1.4"/>
<path d="M326.4 214.7h1.4M368.1 214.5a3.3 3.3 0 0 0-1.5 5.1l.9 .9 .6 .1M319.2 222.1l-1 .3M319.8 221.4l.9 6.2M361.8 223.4l2 1.5-.7 .7zM361.8 223.4l22.1 24.7M368.1 222l2.4 .8-.5 .9zM368.1 222l28.6 16.5M118.6 255l-.3 .9M130.5 261.3l-.5 .8M133.5 263.3l-.6 .8M144.4 271.8l-.6 .7"/>
<circle cx="363.2" cy="27.9" r="3.8"/>
<circle cx="145" cy="40.9" r="3.7"/>
<circle cx="165" cy="40.6" r="3.7"/>
<circle cx="189.6" cy="40.7" r="3.7"/>
<circle cx="210.8" cy="40.6" r="3.7"/>
<circle cx="272.2" cy="57.1" r="3.7"/>
<circle cx="272.2" cy="46.2" r="3.7"/>
<circle cx="319.1" cy="52.5" r="1.3"/>
<circle cx="244.6" cy="79.4" r="3.8"/>
<circle cx="250.7" cy="61.2" r="3.8"/>
<circle cx="271.8" cy="70" r="3.7"/>
<circle cx="337.8" cy="68" r="3.8"/>
<circle cx="385.8" cy="63.3" r="3.8"/>
<circle cx="195.2" cy="90.9" r="3.7"/>
<circle cx="244.6" cy="95.5" r="3.8"/>
<circle cx="271.2" cy="84.7" r="3.8"/>
<circle cx="385.3" cy="90.3" r="3.8"/>
<circle cx="62.7" cy="103.4" r=".66"/>
<circle cx="67.8" cy="117.4" r="23.7"/>
<circle cx="134.5" cy="118.7" r="3.7"/>
<circle cx="136.7" cy="108.7" r="3.8"/>
<circle cx="196.3" cy="101.6" r="4.4"/>
<circle cx="247.5" cy="107.7" r="3.8"/>
<circle cx="308.3" cy="106.1" r="2.45"/>
<circle cx="385.3" cy="102.6" r="3.7"/>
<circle cx="57.3" cy="130.2" r="1.22"/>
<circle cx="135.9" cy="128.5" r="3.7"/>
<circle cx="246.1" cy="137.9" r="3.8"/>
<circle cx="247.5" cy="121.2" r="3.7"/>
<circle cx="273.5" cy="129.3" r="3.7"/>
<circle cx="287" cy="129.3" r="3.8"/>
<circle cx="136.3" cy="140.8" r="3.7"/>
<circle cx="319.7" cy="141.1" r="3.8"/>
<circle cx="327.9" cy="141.1" r="3.7"/>
<circle cx="336.5" cy="141.3" r="3.8"/>
<circle cx="345.7" cy="141.3" r="3.7"/>
<circle cx="396.6" cy="158.3" r="3.8"/>
<circle cx="396.9" cy="145.8" r="3.8"/>
<circle cx="138.6" cy="212.2" r="3.8"/>
<circle cx="163.7" cy="211.9" r="3.8"/>
<circle cx="192.2" cy="211.9" r="3.8"/>
<circle cx="205.7" cy="211.9" r="3.7"/>
<circle cx="230.2" cy="211.9" r="3.8"/>
<circle cx="240.7" cy="211.9" r="3.7"/>
<circle cx="386.3" cy="250.9" r="3.8"/>
<circle cx="399.9" cy="240.4" r="3.8"/>
</g>
<g fill="none" stroke="#000" stroke-width=".71">
<path d="M10.1 9.9h400v277.1h-400zM70.1 6.5v3.4M140.1 6.5v3.4M207.2 5h5.8l-2.9 4.9zM210.1 0v9.9M280.1 6.5v3.4M350.1 6.5v3.4M6.7 74.2h3.4M410.1 74.2h3.5M46.4 92.4v4.9M.1 148.5h10M5.1 145.6l5 2.9-5 2.9z"/>
<path d="M410.1 148.5h10M410.1 148.5l5-2.9v5.8zM46.4 161.7v4.8M6.7 222.7h3.4M410.1 222.7h3.5M70.1 287v3.4M140.1 287v3.4M210.1 287v10M210.1 287l2.9 5h-5.8zM280.1 287v3.4M350.1 287v3.4"/>
</g>
<path d="M270.1 257h140v30h-140zM303.2 257v16M350.1 257v30M390.1 257v12M270.1 265h33.1M270.1 273h80M350.1 277h60M350.1 269h60M350.1 263h60M370.1 277v10M390.1 277v10" fill="none" stroke="#000" stroke-width=".51"/>
<g fill="#000">
<path d="M314.4 51.7l2.4 .8-2.6 .2zM328.3 48.1l1.9-1.7 .5 .9zM150.5 69.7l1-.2v2.6zM173.6 74.8l1-.3 .1 2.6zM187.6 74.7l.8 .6-1.8 1.8zM200.3 81.2l2.1-1.4 .4 .9zM311.3 70.7l2.2 1.3-2.6-.4zM326.8 65.1l2.5 .1-.2 1zM341.4 75.1l2.3-1.1 .3 1zM346.9 76.6l2.5 .4-.3 .9zM43.9 94.4l2.5 .5-2.5 .5zM177 88.5l2 1.6-2.5-.8z"/>
<path d="M182.2 82.8l1 .2-.9 2.4zM183.3 92.2l2.4-.7 .2 1zM197.6 99.5l2.1-1.5 .4 1zM202 99.9l2.5-.8v1zM324.5 83.6l2.3 1.1-2.6-.1zM334.9 96.9l2.5-.1-.1 .9zM174.3 111.5l2.4 .7-2.6 .3zM291.9 110.2l2.1-1.4-1.4 2.1zM303.4 109.8l2.1-1.6-1.3 2.2zM305.1 103.7l1.9 1.7-2.4-.8zM333.4 117.3l-.8 2.4-.8-.4zM338 117.3l-.5 2.5-1-.4z"/>
<path d="M343 117.3l-.2 2.5-1-.2zM348 117.3l.2 2.5h-1zM171.2 121.3l2.5 .7-2.6 .3zM172.5 130.5l2.5 .6-2.5 .4zM175.7 136.7l2.5 .2-2.4 .8zM198.3 124.8l2.2-1.3 .3 .9zM198.8 130l2.4-1 .1 1zM201.8 134.3l2.5-.3-.1 1zM43.9 163.6l2.5 .5-2.5 .5zM157.1 171.1l-.6 2.5-.9-.4zM174.8 170.6l-.1 2.6-1-.3zM209.3 171.6l-.5 2.5-1-.4z"/>
<path d="M210.3 172.1l.2 2.6-1-.2zM215.4 172.6l1.3 2.2-.9 .3zM220.1 171.1l1.6 2-.9 .5zM370.6 171.4l.7 .7-2.1 1.5zM375.1 173.2l.6 .8-2.3 1.1zM361.8 223.4l2 1.5-.7 .7zM368.1 222l2.4 .8-.5 .9z"/>
</g>
<g font-size="9.4">
<text x="35.9" y="103">C</text>
<text x="33" y="167.1">C</text>
</g>
<text font-size="8.2" x="89.9" y="106.8">D</text>
<g font-size="7.9">
<text x="166.6" y="22">SECCIÓN C-C</text>
<text x="303.7" y="19.2">DETALLE D</text>
<text x="302.4" y="28.2">SCALE 1 : 1</text>
<text x="168.6" y="31">SCALE 1 : 1</text>
</g>
<g font-size="6.3">
<text x="146.2" y="228.8">NOTA IMPORTANTE:</text>
<text x="146.2" y="236">Lacrar estas tres piezas al unirlas:</text>
<text x="146.2" y="243.2">- Potenciómetro Giratorio. FARNELL (ITEM 34)</text>
<text x="146.2" y="250.4">- DIN 912 - M3 x 6 (ITEM 12)</text>
<text x="146.2" y="257.6">- P-BTC-05-APOT01 (ITEM 22)</text>
</g>
<g font-size="4.7">
<text x="98.4" y="61.5">NOTA IMPORTANTE</text>
<text x="90.7" y="66.8">Apretar en la cara plana</text>
<text x="99.6" y="72.3">del potenciómetro.</text>
<text x="304.6" y="263.5">Plano ENSAMBLAJE</text>
<text x="304.6" y="268.9">pedal FRENO SMT v3</text>
</g>
<g font-size="4.2">
<text x="34" y="9.6">6</text>
<text x="104" y="9.6">5</text>
<text x="174" y="9.6">4</text>
<text x="244" y="9.6">3</text>
<text x="314" y="9.6">2</text>
<text x="384" y="9.6">1</text>
<text x="6.8" y="38.7">D</text>
<text x="410.6" y="38.7">D</text>
<text x="7" y="112.9">C</text>
<text x="410.8" y="112.9">C</text>
<text x="7" y="187.1">B</text>
<text x="410.8" y="187.1">B</text>
<text x="7" y="261.4">A</text>
<text x="410.8" y="261.4">A</text>
<text x="34" y="290.4">6</text>
<text x="104" y="290.4">5</text>
<text x="174" y="290.4">4</text>
<text x="244" y="290.4">3</text>
<text x="314" y="290.4">2</text>
<text x="384" y="290.4">1</text>
</g>
<g font-size="3.9">
<text x="361.3" y="29.2">22</text>
<text x="163" y="42">10</text>
<text x="187.7" y="42">22</text>
<text x="208.9" y="42">18</text>
<text x="143.1" y="42.2">34</text>
<text x="270.2" y="47.5">18</text>
<text x="270.2" y="58.3">23</text>
<text x="248.7" y="62.4">23</text>
<text x="383.8" y="64.6">13</text>
<text x="269.8" y="71.3">24</text>
<text x="335.9" y="69.3">12</text>
<text x="242.6" y="80.7">13</text>
<text x="269.2" y="86">11</text>
<text x="193.2" y="92.2">12</text>
<text x="384.2" y="91.6">5</text>
<text x="243.7" y="96.8">5</text>
<text x="383.3" y="103.9">18</text>
<text x="134.7" y="110">24</text>
<text x="245.5" y="109">25</text>
<text x="133.6" y="120">9</text>
<text x="246.5" y="122.5">4</text>
<text x="134" y="129.8">18</text>
<text x="271.5" y="130.6">25</text>
<text x="286.1" y="130.6">4</text>
<text x="135.4" y="142">4</text>
<text x="244.1" y="139.2">11</text>
<text x="317.7" y="142.4">14</text>
<text x="325.9" y="142.4">16</text>
<text x="334.5" y="142.6">16</text>
<text x="343.7" y="142.6">16</text>
<text x="395.9" y="147.1">5</text>
<text x="394.6" y="159.6">19</text>
<text x="136.6" y="213.5">20</text>
<text x="161.8" y="213.2">31</text>
<text x="191.2" y="213.2">3</text>
<text x="203.8" y="213.1">21</text>
<text x="229.2" y="213.1">6</text>
<text x="238.7" y="213.1">15</text>
<text x="397.9" y="241.6">19</text>
<text x="385.4" y="252.1">5</text>
</g>
<text font-size="3.1" x="352.4" y="275">SMK_XXXSMT_BRAKEPEDAL03-ENS01</text>
<g font-size="2.4">
<text x="271.2" y="259.7">SCALE:</text>
<text x="350.6" y="261">DRAWN: Adrian Parro</text>
<text x="391.2" y="260.6">22/04/2016</text>
<text x="350.6" y="267">CHECKED: Antonio Garcia</text>
<text x="391.2" y="266.7">25/04/2016</text>
<text x="350.6" y="271.4">DWG NO:</text>
<text x="351.6" y="279.3">REV</text>
<text x="372" y="279.4">SIZE</text>
<text x="391" y="279.6">SHEET</text>
<text x="358.7" y="284.1">1</text>
<text x="377.9" y="283.8">A3</text>
<text x="398.3" y="283.8">4 /5</text>
</g>
</svg>
